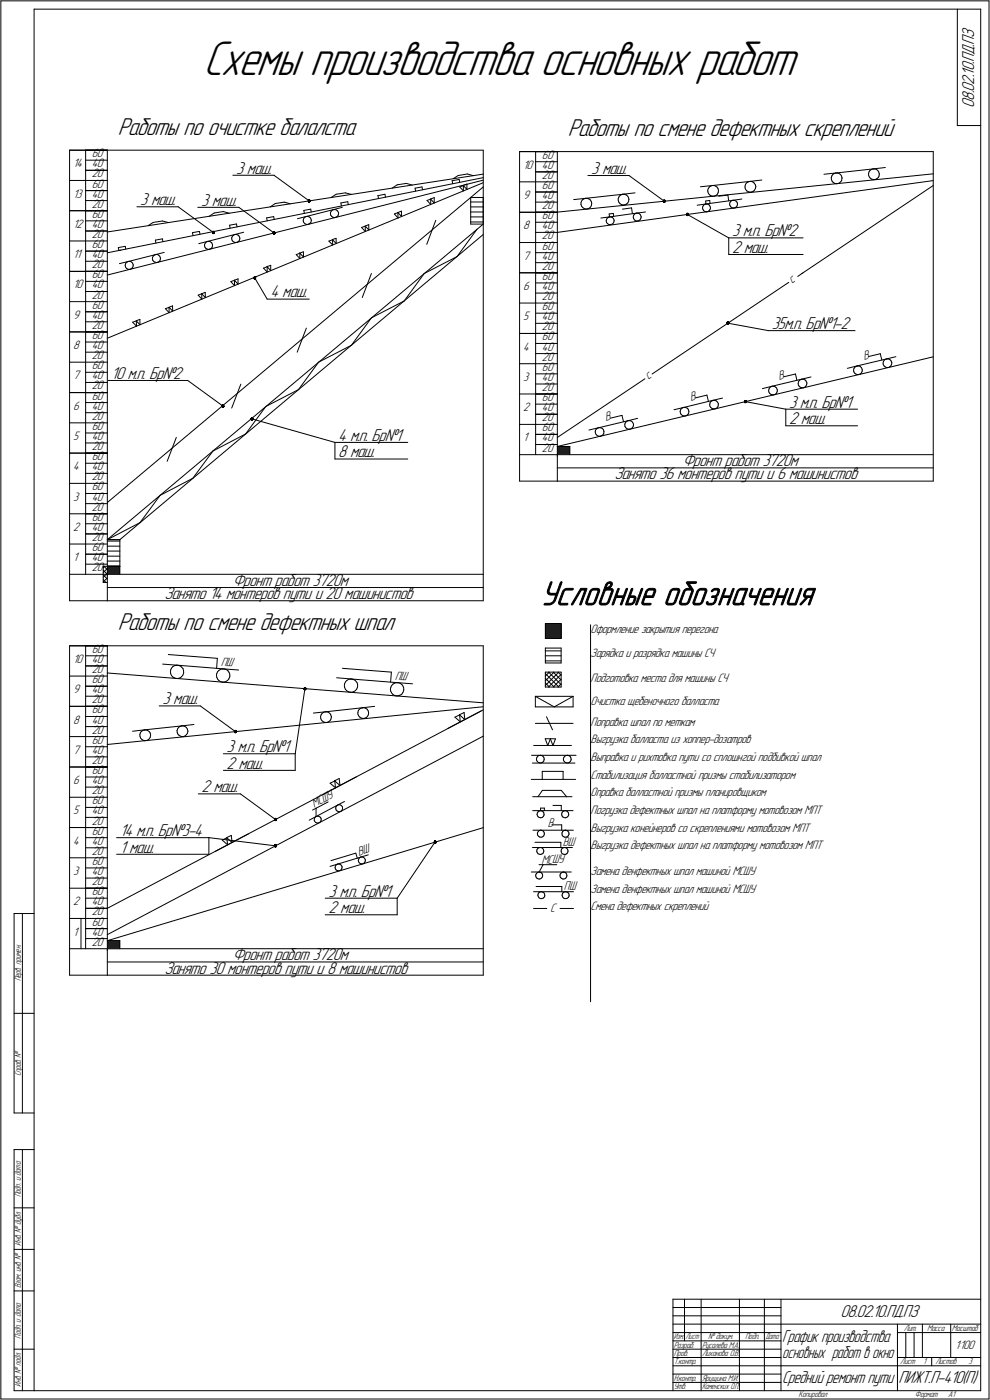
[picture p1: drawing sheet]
<svg xmlns="http://www.w3.org/2000/svg" width="595mm" height="842mm" viewBox="0 0 595 842" stroke-linecap="round" stroke-linejoin="round" font-family="sans-serif">
<g fill="none" stroke="#000" stroke-width=".6">
<path d="M1 1v841zM1 1h594zM20 6v831zM20 6h570zM575 6v70zM590 6v831zM595 1v841zM575 76h15zM42 90v255zM42 90h23zM51 90h14zM51 90v37z"/>
<path d="M51 96h14zM65 90h225zM65 90v256zM290 90v271zM312 91v182zM312 91h23zM322 91h13zM322 91v37zM322 97h13zM335 91h226zM335 91v183zM561 91v198z"/>
<path d="M42 109h9zM51 102h14zM51 115h14zM51 109h14zM140 105h25zM165 105l21 16zM199 119l3-2zM202 117l6-1zM208 116l3 1zM227 118l4-1zM227 118l1 1zM231 117l1 2z"/>
<path d="M236 113l3-2zM239 111l5-1zM244 110l4 1zM250 113l4-1zM250 113v2zM254 112v2zM259 120l2-1zM259 120l2 2zM259 120v3zM261 119v3zM272 109l4-1zM272 109v1z"/>
<path d="M272 108l3-2zM275 106l6-1zM276 108v2zM276 112h3zM276 112l3 3zM278 112l3-1zM278 112l3 2zM279 112v3zM281 111v3zM281 105l3 1zM283 119h7zM283 119v16z"/>
<path d="M283 119l7-7zM290 119v16zM312 109h10zM322 103h13zM322 115h13zM322 109h13zM351 120l1-1zM352 119h1zM352 119l22-2zM353 119l1 1zM353 106h25zM354 120h1z"/>
<path d="M372 120v1zM372 119v1zM373 118v-1zM373 118l-1 1zM373 117h1zM374 117h1zM374 117l8-1zM375 117h1zM376 117l1 1zM377 118l1 1zM378 119v1zM378 120h.1"/>
<path d="M378 106l21 15zM421 112h7zM425 114l1 1zM426 115v1zM426 113l-1 1zM426 116l1 1zM426 113l1-1zM426 113h.1M427 117v1zM427 112h1zM427 118h1zM428 112h1z"/>
<path d="M428 112l23-3zM428 118h2zM429 112h1zM430 118h.1M430 112l1 1zM430 118l1-1zM431 113h1zM432 113v1zM432 116l-1 1zM432 115v1zM432 114v1zM432 118l6-1z"/>
<path d="M438 117v4zM448 112v1zM448 113v1zM448 111v1zM448 114l1 1zM449 110l1-1zM449 110l-1 1zM449 115h1zM450 109h1zM450 115l1 1zM451 109h1zM451 109l7-1z"/>
<path d="M451 116l1-1zM452 109h1zM452 115h1zM453 109v1zM453 115l1-1zM453 110l1 1zM454 111v1zM454 113v1zM454 112v1zM454 112h.1M495 105l8-1zM500 107v1z"/>
<path d="M500 108v1zM500 106v1zM500 109l1 1zM501 105v-1zM501 105l-1 1zM501 110h1zM501 104h1zM502 110h1zM502 104h2zM503 104l22-2zM503 110h1zM504 104h.1"/>
<path d="M504 110h1zM504 104l1 1zM505 110v-1zM505 105l1 1zM506 106v1zM506 108l-1 1zM506 107v1zM506 107h.1M522 104v1zM522 105l1 1zM522 103v1zM523 106v1z"/>
<path d="M523 103l1-1zM523 103h-1zM523 107l1 1zM524 102h1zM524 108h1zM525 102h1zM525 102l7-1zM525 108h1zM526 102h1zM526 108h1zM527 102l1 1zM527 108l1-1z"/>
<path d="M528 103h.1M528 103l1 1zM528 106v1zM529 105l-1 1zM529 104v1zM42 127h23zM51 127h14zM51 139h14zM51 127v36zM51 133h14zM51 121h14zM65 140l225-35z"/>
<path d="M82 124h25zM89 136l3-2zM92 134l6-1zM98 133l3 1zM107 124l21 16zM116 140l4-1zM116 140v2zM119 125h25zM120 139v2zM126 130l3-2zM129 128l5-1zM134 127l4 1z"/>
<path d="M138 135h4zM138 135v2zM142 135v1zM144 125l21 15zM160 131l5-1zM160 131l1 2zM162 124l3-2zM165 130v2zM165 122h6zM171 122l3 1zM179 132l5-2zM182 133l1 1z"/>
<path d="M182 132v1zM183 134h.1M183 127l4-1zM183 127v1zM183 131v-1zM183 131l-1 1zM183 134l1 1zM183 130h1zM184 135h1zM184 130l16-4zM184 130h1zM185 135h1z"/>
<path d="M185 130l1 1zM186 135v-1zM186 131h1zM187 131v1zM187 126v2zM187 134h-1zM187 132v1zM187 133v1zM199 129v1zM199 128v1zM199 130h.1M199 127v1z"/>
<path d="M199 130l1 1zM200 126h1zM200 126l-1 1zM200 131h1zM200 126l6-1zM201 126h1zM201 131h1zM202 126h.1M202 131l1-1zM202 126l1 1zM203 127v1zM203 129v1z"/>
<path d="M203 128l1 1zM204 129h-1zM205 122l4-1zM205 122v2zM209 121v2zM217 137l3-1zM217 137l3 2zM220 136v3zM220 136l2-1zM220 136l2 2zM222 135v3zM237 129l2-1z"/>
<path d="M237 129l2 2zM239 128v3zM239 128l2-1zM239 128l2 2zM241 127v3zM257 121l2-1zM257 121l2 2zM262 133l-5 14zM283 135h7zM283 134h7zM283 130h7zM283 128h7z"/>
<path d="M283 124h7zM283 121h7zM287 138l-12 16zM312 128h23zM322 128h13zM322 128v36zM322 140h13zM322 134h13zM322 122h13zM335 140l226-31zM335 128l226-23zM345 120l7-1z"/>
<path d="M349 122v1zM349 123l1 1zM350 121l-1 1zM350 124v1zM350 120h1zM350 120v1zM350 125h1zM351 125l1 1zM352 126h1zM353 126l1-1zM354 125h1zM355 120v1z"/>
<path d="M355 121l1 1zM356 124l-1 1zM356 123v1zM356 122v1zM361 131l5-1zM364 133l1 1zM365 132l-1 1zM365 134h.1M365 131h1zM365 131v1zM365 134l1 1zM366 131l1-1z"/>
<path d="M366 135h1zM366 129l3-1zM366 129v1zM366 130l17-2zM367 130v1zM367 135h1zM367 131h1zM368 135h.1M368 131l1 1zM369 128v2zM369 132h.1M369 134l-1 1z"/>
<path d="M369 133v1zM369 132v1zM372 121v1zM372 122l1 1zM373 123h1zM374 123h1zM374 126l6-1zM375 123h1zM376 123h1zM377 123v-1zM378 121l-1 1zM378 120v1z"/>
<path d="M380 125v4zM381 131h.1M381 130v1zM381 131v1zM381 129l1-1zM381 129v1zM381 132l1 1zM382 128h1zM382 133h1zM383 128h5zM383 128h1zM383 133h1z"/>
<path d="M384 128l1 1zM384 133l1-1zM385 129h.1M385 129v1zM385 132h.1M385 131v1zM385 130v1zM413 129l25 14zM419 123h5zM422 125l1 1zM422 124v1zM423 126v1z"/>
<path d="M423 123h1zM423 123l-1 1zM423 127h1zM424 123h1zM424 127h1zM424 121h3zM424 121v2zM424 123l17-3zM425 123h.1M425 127h1zM425 123h1zM426 127h.1"/>
<path d="M426 123l1 1zM427 121v1zM427 124v1zM427 126l-1 1zM427 125v1zM427 125h.1M439 123v1zM439 122v1zM439 124h.1M439 121h1zM439 121v1zM439 124l1 1z"/>
<path d="M440 121l1-1zM440 125h1zM441 120h5zM441 120l1 1zM441 125h1zM442 121h.1M442 125h1zM442 121l1 1zM443 122v1zM443 124v1zM443 123v1zM443 123h.1"/>
<path d="M42 145h9zM51 151h14zM51 157h14zM51 145h14zM65 152l225-45zM71 149l4-1zM71 149v2zM71 151l2-1zM72 159l5-2zM75 148l1 2zM75 160l1 1zM75 159v1z"/>
<path d="M76 158h.1M76 158l-1 1zM76 158l1-1zM77 157l16-4zM77 157h1zM78 157l1 1zM79 158h1zM80 158v1zM80 159v1zM80 160v1zM92 156v1zM92 155v1z"/>
<path d="M92 157h.1M92 154l1-1zM92 154v1zM92 157l1 1zM93 153h1zM93 158h1zM93 144h5zM93 144l1 2zM93 153l6-1zM94 153h.1M94 158h1zM94 153h1z"/>
<path d="M95 158l1-1zM95 153l1 1zM96 154v1zM96 156v1zM96 155v1zM96 156h.1M98 144v1zM119 147l6-2zM123 148v1zM123 147v1zM123 149h1zM123 146v1z"/>
<path d="M124 149l1 1zM124 145h1zM124 145l-1 1zM125 150h.1M125 145l16-4zM125 145h1zM125 150h1zM126 145l1 1zM126 150l1-1zM127 146h.1M127 146l1 1zM128 149h-1z"/>
<path d="M128 147v1zM128 148v1zM139 144l1 1zM139 143v1zM140 145h.1M140 142v-1zM140 142l-1 1zM140 145l1 1zM140 141h1zM141 146h1zM141 141l5-1zM141 141h1z"/>
<path d="M142 146h1zM142 141h1zM143 146v-1zM143 141l1 1zM144 142v1zM144 144l-1 1zM144 143v1zM144 144h.1M163 160v3zM178 153l2-1zM178 153l2 2zM180 152l2-1z"/>
<path d="M180 152l2 3zM180 152v3zM182 151v4zM198 145l2-1zM198 145l2 2zM200 144l2-1zM200 144l2 2zM200 144v3zM202 143v3zM312 146h10zM322 158h13zM322 152h13z"/>
<path d="M322 146h13zM438 143v10zM438 143h45zM438 153h45zM42 163h23zM51 175h14zM51 163h14zM51 163v37zM51 169h14zM65 165l225-57zM76 161h.1M76 161l1 1z"/>
<path d="M77 162h1zM78 162h1zM79 162v-1zM80 161h-1zM119 178l2-1zM119 178l2 2zM121 177v3zM121 177l2-1zM121 177l2 2zM123 176v3zM139 169h2zM139 169l2 3z"/>
<path d="M141 169l2-1zM141 169l2 2zM141 169v3zM143 168v3zM153 167l8 13zM158 161l3-1zM158 161l3 3zM161 160h2zM161 160l2 3zM161 160v4zM161 180h25zM223 165l-5 14z"/>
<path d="M255 165l-12 16zM255 165l20-11zM312 164h23zM322 164h13zM322 164v37zM322 176h13zM322 170h13zM480 166l2-2zM482 165l79-53zM42 200h23zM42 181h9zM51 200h14z"/>
<path d="M51 188h14zM51 200v36zM51 194h14zM51 181h14zM80 194l2-1zM80 194l2 2zM82 193l2-1zM82 193l2 2zM82 193v3zM84 192v3zM99 186l3-1zM99 186l3 2z"/>
<path d="M102 185v3zM102 185l2-1zM102 185l2 2zM104 184v3zM184 197l-5 15zM223 191l-12 17zM223 191l20-10zM312 182h10zM322 194h13zM322 188h13zM322 182h13zM438 194l24 5z"/>
<path d="M462 199h52zM42 218h9zM51 218h14zM51 212h14zM51 206h14zM65 203l225-93zM192 218l-13 16zM192 218l19-10zM312 201h23zM312 219h10zM322 201h13zM322 201v36z"/>
<path d="M322 219h13zM322 213h13zM322 207h13zM522 214l7-1zM529 213l1 4zM531 218v1zM531 219v1zM531 218h.1M532 217v-1zM532 217l-1 1zM532 216h1zM533 216l6-1z"/>
<path d="M533 216h1zM534 216h1zM535 216l1 1zM536 217v1zM536 219v1zM536 218h.1M536 218v1zM42 236h23zM51 236h14zM51 236v37zM51 230h14zM51 224h14z"/>
<path d="M65 229h48zM113 229l21 15zM145 231l-6 14zM312 237h23zM322 237v36zM322 237h13zM322 231h13zM322 225h13zM392 225l82-55zM418 239l7-1zM425 238l1 3zM458 234l6-2z"/>
<path d="M462 235v1zM462 236l1 1zM462 234v1zM463 237h.1M463 233h.1M463 233l-1 1zM463 237h1zM463 233l1-1zM464 232l18-4zM464 237h1zM464 232h1zM465 237h1z"/>
<path d="M465 232l1 1zM466 233h1zM467 236l-1 1zM467 233v1zM467 236h.1M467 234v1zM467 235v1zM471 227l7-2zM478 225l1 4zM480 231v1zM480 232h.1M480 230v1z"/>
<path d="M480 232l1 1zM480 229l1-1zM480 229v1zM481 233h1zM481 228h1zM482 228l6-1zM482 233h1zM482 228h1zM483 233h1zM483 228l1 1zM484 233v-1zM484 229h1z"/>
<path d="M485 229v1zM485 231l-1 1zM485 230h.1M485 230v1zM509 222l6-2zM513 223v1zM513 224h1zM513 222v1zM514 224v1zM514 221l1-1zM514 221l-1 1zM514 225h1z"/>
<path d="M515 220h.1M515 220l18-4zM515 225h1zM515 220h1zM516 225h1zM516 220l1 1zM517 225l1-1zM517 221h1zM518 221v1zM518 223v1zM518 222v1zM518 223h.1"/>
<path d="M531 220l1 1zM532 221h1zM533 221h1zM534 221h1zM535 221l1-1zM42 254h9zM51 254h14zM51 248h14zM51 242h14zM151 252l50 14zM160 245l-12 16zM160 245l19-11z"/>
<path d="M312 255h10zM322 249h13zM322 255h13zM322 243h13zM354 259l6-2zM358 260v1zM358 259v1zM358 258l1-1zM358 258v1zM359 257h1zM360 257l18-4zM360 257h1z"/>
<path d="M361 257l1 1zM362 258h1zM363 258v1zM363 259v1zM363 260v1zM367 252l7-2zM374 250l1 4zM376 256h.1M376 256v1zM376 255v1zM376 257l1 1zM376 254l1-1z"/>
<path d="M376 254v1zM377 258h1zM377 253h1zM378 253l5-1zM378 258h1zM378 253h1zM379 258h1zM379 253h1zM380 258v-1zM380 253v1zM380 254l1 1zM381 256l-1 1z"/>
<path d="M381 255h.1M381 255v1zM405 246l6-1zM409 248h.1M409 247v1zM409 248v1zM409 249l1 1zM410 246v-1zM410 246l-1 1zM410 250h1zM410 245h1zM411 245l18-4z"/>
<path d="M411 250h1zM411 245h1zM412 250h1zM412 245h1zM413 250l1-1zM413 245l1 1zM414 246v1zM414 248v1zM414 247h.1M414 247v1zM427 243v1zM427 244v1z"/>
<path d="M427 242v1zM427 245l1 1zM427 242l1-1zM427 242h.1M428 246h1zM428 241h1zM429 241l5-2zM429 246h1zM429 241h1zM430 246h1zM430 241h1zM431 246v-1z"/>
<path d="M431 241v1zM431 242l1 1zM432 244l-1 1zM432 243v1zM432 243h.1M448 242l24 4zM472 246v10zM472 246h44zM472 256h44zM42 273h23zM51 273h14zM51 273v36z"/>
<path d="M51 279h14zM51 266h14zM51 260h14zM106 263l-6 14zM128 271l-12 17zM128 271l20-10zM201 266v10zM201 266h44zM201 276h44zM312 273h23zM312 273v16zM322 261h13z"/>
<path d="M322 267h11zM333 267h2zM335 273v16zM335 273h226zM335 269h8zM335 269l226-54zM335 263l53-35zM343 269v4zM358 261h.1M358 261l1 1zM359 262h1zM360 262h1z"/>
<path d="M361 262h1zM362 262l1-1zM363 261h.1M42 291h9zM51 297h14zM51 291h14zM51 285h14zM96 298l-12 16zM96 298l20-10zM312 289h23zM335 289h226zM335 281h226z"/>
<path d="M42 309h23zM51 309v36zM51 309h14zM51 315h14zM51 303h14zM65 302l218-183zM42 327h9zM51 333h14zM51 321h14zM51 339h11zM51 327h14zM62 339h3z"/>
<path d="M65 337h7zM65 335h7zM65 331h7zM65 329h7zM65 325h7zM65 325l225-190zM65 325l19-11zM72 325v16zM72 325l218-184zM42 345h23zM42 345v16zM62 341h3z"/>
<path d="M62 341v9zM62 350h3zM62 350l3-2zM62 347l2-2zM62 344l3-2zM62 342l1-1zM62 343l3 2zM62 346l3 2zM62 349l2 1zM62 341l3 2zM64 345h1zM65 345v16z"/>
<path d="M65 345h225zM65 341h7zM65 353h225zM72 341v4zM42 361h23zM65 361h225zM328 375h9zM328 375v9zM337 375v9zM355 376v227zM42 388v183zM42 388h23z"/>
<path d="M51 388h14zM51 388v37zM51 394h14zM65 388h225zM65 388v184zM98 399l9 1zM101 394l30 2zM131 396l-1 6zM290 388v199zM328 384h9zM328 399h9zM328 390h9z"/>
<path d="M328 390v9zM328 398h9zM328 394h9zM328 391h9zM337 390v9zM42 407h9zM51 401h14zM51 413h14zM51 419h14zM51 407h14zM65 405l225 18zM102 404l1 1z"/>
<path d="M103 403l-1 1zM103 405v1zM103 406l1 1zM103 402v1zM104 407l1 1zM104 401l1-1zM104 401l-1 1zM105 408h1zM105 400h1zM106 408h1zM106 400h1zM107 400l27 2z"/>
<path d="M107 408h1zM107 400l1 1zM108 408l1-1zM108 401h1zM109 401l1 1zM110 406l-1 1zM110 402v1zM110 403v1zM110 405v1zM110 404v1zM130 406v1zM130 405v1z"/>
<path d="M130 407l1 1zM131 404l-1 1zM131 408l1 1zM132 409l1 1zM132 403h1zM132 403l-1 1zM133 410h1zM133 403l1-1zM134 410h1zM134 402h1zM134 402l9 1zM135 410h1z"/>
<path d="M135 402l1 1zM136 410l1-1zM136 403h1zM137 403l1 1zM138 408l-1 1zM138 404v1zM138 407v1zM138 405v2zM138 407h.1M183 414l-6 39zM202 408h9zM206 402l29 2z"/>
<path d="M207 412v2zM207 411v1zM207 414l1 1zM208 415h.1M208 410l1-1zM208 410l-1 1zM208 415l1 1zM209 409h.1M209 416h1zM209 409l2-1zM210 416h2zM211 408l1 1z"/>
<path d="M211 408l28 3zM212 416h1zM212 409h1zM213 416l1-1zM213 409l1 1zM214 410h1zM214 414v1zM215 410v2zM215 413l-1 1zM215 412v1zM215 413h.1M235 415v1z"/>
<path d="M235 416v1zM235 413v2zM235 404v6zM235 417l1 1zM235 412v1zM236 418h1zM236 411h1zM236 411l-1 1zM237 418l1 1zM237 411h1zM238 419h1zM238 411h2z"/>
<path d="M239 411h9zM239 419l1-1zM240 411h1zM240 418h1zM241 411l1 1zM242 412v1zM242 417l-1 1zM242 413l1 1zM243 416l-1 1zM243 414v1zM243 415v1zM322 419h23z"/>
<path d="M322 419v6zM322 419l11 6zM328 413h9zM328 404h9zM328 404v9zM328 412l8-8zM328 410l5-6zM328 407l2-3zM328 405l8 8zM328 408l5 5zM328 411l2 2zM330 413l7-7z"/>
<path d="M330 404l7 8zM333 413l4-4zM333 404l4 5zM335 413l2-2zM335 404l2 2zM337 404v9zM345 419v6zM42 425h23zM51 425h14zM51 425v36zM51 437h14zM51 431h14z"/>
<path d="M80 440l7-1zM86 439h1zM87 439h1zM87 439l22-2zM88 439h1zM89 439l1 1zM96 425h24zM106 439l1 1zM107 438l-1 1zM107 438l1-1zM107 438h.1M108 437h1z"/>
<path d="M109 437h1zM109 437l8-1zM110 437h1zM111 437l1 1zM112 438h1zM113 438v1zM113 439v1zM113 440v1zM120 425l22 15zM188 429l8-1zM193 431v1zM193 432v1z"/>
<path d="M193 430v1zM193 433l1 1zM194 429v-1zM194 429l-1 1zM194 434h1zM194 428h1zM195 434l1 1zM195 428h2zM196 428l22-2zM196 435h1zM197 428h.1M197 435l1-1z"/>
<path d="M197 428l1 1zM198 429l1 1zM198 433v1zM199 430v1zM199 432l-1 1zM199 431h.1M199 431v1zM215 428v2zM215 430l1 1zM215 427v1zM216 431h.1M216 427l1-1z"/>
<path d="M216 427h-1zM216 431l1 1zM217 426h1zM217 432h1zM218 426h1zM218 426l7-1zM218 432h1zM219 426h1zM219 432h1zM220 426l1 1zM220 432l1-1zM221 427v1z"/>
<path d="M221 428l1 1zM221 430v1zM222 429l-1 1zM222 429h.1M269 438l20-10zM273 431l3-1zM273 431l4 3zM276 430l3-1zM276 430l3 3zM276 430l1 4zM279 429v4zM322 425h23z"/>
<path d="M322 435h23zM329 431l3 8zM333 425l12-6zM42 443h9zM51 455h14zM51 449h14zM51 443h14zM65 448l225-23zM84 442v1zM84 443v1zM84 441v1zM84 444l1 1z"/>
<path d="M85 440l1-1zM85 440l-1 1zM85 445h1zM86 445l1 1zM87 446l1-1zM88 445h1zM89 445l1-1zM90 440v1zM90 441l1 1zM90 443v1zM91 442l-1 1zM91 442h.1"/>
<path d="M107 440v1zM107 441l1 1zM108 442v1zM108 443h1zM109 443h1zM110 443h1zM111 443l1-1zM113 441l-1 1zM134 453h43zM177 453v10zM320 454h5zM320 459h26z"/>
<path d="M321 448h22zM322 456l1 1zM323 457v1zM323 456h-1zM323 458l1 1zM323 455l1-1zM323 455v1zM324 459h1zM324 454h1zM325 459h.1M325 454h16zM325 454h1z"/>
<path d="M325 459l1-1zM326 454v1zM326 458h1zM326 455l1 1zM327 456v1zM327 457v1zM327 457h.1M328 444h3zM328 444l1 4zM331 444h3zM331 444l1 4zM331 444l-2 4z"/>
<path d="M334 444l-2 4zM339 456v1zM339 457v1zM339 456h.1M339 458l1 1zM340 455v-1zM340 455l-1 1zM340 459h1zM340 454h1zM341 459h1zM341 454h5zM341 454h1z"/>
<path d="M342 459v-1zM342 454l1 1zM342 458h1zM343 455v1zM343 456v1zM343 457v1zM343 457h.1M42 461h23zM42 480h9zM51 461h14zM51 461v37zM51 480h14z"/>
<path d="M51 473h14zM51 467h14zM119 478h26zM134 463h43zM145 478l21 15zM194 478l20-11zM198 471l3-1zM198 471l4 3zM201 470l3-2zM201 470l3 2zM201 470l1 4zM204 468v4z"/>
<path d="M319 469h27zM320 479h21zM326 464v5zM326 464h12zM326 475l-3 4zM326 475h11zM337 475l4 4zM338 464v5zM341 479h3zM42 498h23zM51 498h14zM51 498v36z"/>
<path d="M51 492h14zM51 486h14zM186 493l4-2zM188 487l2-1zM189 493v1zM189 493h.1M189 494l1 1zM189 492v1zM190 495h1zM190 491h1zM190 491l-1 1zM190 491l13-7z"/>
<path d="M190 486v5zM190 486l7-4zM191 495h.1M191 491h1zM191 495h1zM192 491h.1M192 491l1 1zM193 494l-1 1zM193 492v1zM193 493v1zM193 493h.1M202 486h.1"/>
<path d="M202 486v1zM202 487l1 1zM202 485l1-1zM202 485v1zM203 488h.1M203 484h1zM203 484l4-2zM203 488h1zM204 484h.1M204 488h1zM204 484l1 1zM205 485h1z"/>
<path d="M206 487l-1 1zM206 485v1zM206 486v1zM206 486h.1M320 488h5zM320 499h5zM323 490v1zM323 489v1zM323 491h1zM323 488h1zM323 488v1zM324 491v1z"/>
<path d="M324 488h1zM324 500l1-1zM324 492h1zM325 488h1zM325 488h15zM325 486h2zM325 486v2zM325 499l1 1zM325 499h15zM325 492h1zM326 488h.1M326 500h1z"/>
<path d="M326 492l1-1zM326 488l1 1zM327 500v1zM327 489v1zM327 490v1zM327 490h.1M327 486v2zM332 496h6zM332 484h5zM337 484v4zM338 496v3zM338 490v1z"/>
<path d="M338 489v1zM338 491h.1M338 488h1zM338 488v1zM338 491l1 1zM339 488h1zM339 500l1-1zM339 492h1zM340 488h1zM340 488h5zM340 499l1 1zM340 499h5z"/>
<path d="M340 492h1zM341 488h.1M341 500h.1M341 492v-1zM341 488l1 1zM341 500l1 1zM342 489v1zM342 490l-1 1zM342 490h.1M42 516h9zM51 516h14zM51 510h14z"/>
<path d="M51 504h14zM70 504h56zM70 514h56zM126 504l40 5zM126 504v10zM129 512l20-10zM134 505l2-1zM134 505l3 3zM136 504l3-2zM136 504l4 3zM136 504l1 4zM139 502l1 5z"/>
<path d="M199 518l15-5zM203 520h1zM203 520l14-4zM204 520h.1M204 520h1zM214 513l1 3zM215 517l1 1zM216 518v1zM216 517h-1zM216 519l1 1zM216 516h1zM216 516v1z"/>
<path d="M217 520h1zM217 516l1-1zM217 516l4-2zM218 520h.1M218 515v1zM218 520l1-1zM218 516h1zM219 516l1 1zM219 518v1zM220 517h.1M220 517l-1 1zM262 506l-23 34z"/>
<path d="M320 510h5zM322 507h15zM323 512v1zM323 511v1zM323 513v1zM323 502h.1M323 501v1zM323 510h1zM323 510v1zM323 502l1 1zM323 514h1zM324 500h.1"/>
<path d="M324 500l-1 1zM324 503l1 1zM324 510h1zM324 514h1zM325 504h.1M325 510h1zM325 510h14zM325 514h1zM325 504l1-1zM326 510h.1M326 514v-1zM326 503h1z"/>
<path d="M326 510l1 1zM327 511v1zM327 512l-1 1zM327 512h.1M327 501h.1M327 502v1zM327 501v1zM337 507v3zM337 512v1zM337 511v1zM337 513l1 1zM338 502h.1"/>
<path d="M338 510h.1M338 510l-1 1zM338 501v1zM338 502v1zM338 514h1zM338 500h1zM338 500v1zM338 503l1 1zM338 510h1zM339 514h1zM339 504h1zM339 510h1z"/>
<path d="M339 510h5zM340 514h.1M340 504l1-1zM340 510h1zM340 514l1-1zM341 510v1zM341 503h1zM341 511v1zM341 512v1zM341 512h.1M342 501h.1M342 502v1z"/>
<path d="M342 501v1zM42 534h23zM51 534v37zM51 534h14zM51 528h14zM51 522h14zM198 521l5-1zM201 522l1 1zM202 523h.1M202 521l-1 1zM202 523l1 1zM202 520h1z"/>
<path d="M202 520v1zM203 524h1zM204 524h.1M204 524l1-1zM205 520l1 1zM205 522v1zM206 521v1zM206 522h-1zM319 525h5zM321 536h4zM322 527v1zM322 526v1z"/>
<path d="M322 533h16zM322 528h1zM323 525h.1M323 525l-1 1zM323 528l1 1zM323 525h1zM323 539h1zM323 538v1zM324 529h.1M324 539v1zM324 537h1zM324 537l-1 1z"/>
<path d="M324 525h1zM324 520h2zM324 525h15zM324 529l1-1zM325 537v-1zM325 525h1zM325 528h1zM325 536l1 1zM325 536h15zM326 525v1zM326 526v1zM326 537h1z"/>
<path d="M326 527v1zM326 527h.1M326 520l-2 5zM326 520h9zM327 537v1zM327 538h.1M327 539v1zM327 538v1zM337 527v1zM337 526v1zM337 528h.1M337 525h1z"/>
<path d="M337 525v1zM337 528l1 1zM338 533v3zM338 525h1zM338 539h.1M338 538v1zM338 529h1zM338 539l1 1zM338 537h1zM338 537v1zM339 525h.1M339 525h4z"/>
<path d="M339 529l1-1zM339 537l1-1zM339 525h1zM340 528h.1M340 536l1 1zM340 536h5zM340 525l1 1zM341 526v1zM341 527l-1 1zM341 537h.1M341 527h.1M341 537l1 1z"/>
<path d="M342 538h.1M342 539v1zM342 538v1zM8 549v120zM8 549h12zM13 549v120zM42 552h9zM49 552v19zM51 559h14zM51 546h14zM51 552h14zM51 540h14z"/>
<path d="M65 546l225-119zM195 540h44zM195 550h44zM239 540v10zM321 546h8zM324 540l1 1zM325 541h1zM326 541v-1zM326 540h1zM337 546h8zM339 540v1zM339 541h1z"/>
<path d="M340 541l1-1zM341 540h1zM42 571h23zM42 571v16zM51 565h11zM62 565h3zM65 571v16zM65 571h225zM65 566h7zM65 566l225-68zM65 562l225-119zM65 579h225z"/>
<path d="M72 566v5zM42 587h23zM65 587h225zM8 610h12zM8 669h12zM8 691v146zM8 691h12zM13 691v146zM8 727h12zM8 752h12zM8 776h12zM405 781h185z"/>
<path d="M405 791h64zM405 796h64zM405 781v56zM405 786h64zM411 781v26zM421 781v56zM444 781v56zM459 781v56zM469 781v56zM469 796h121zM539 796v41zM554 796v21z"/>
<path d="M571 796v21zM8 812h12zM405 812h64zM405 817h64zM405 802h64zM405 807h64zM539 802h15zM539 817h51zM544 802v15zM549 802v15zM554 802h36zM560 817v5z"/>
<path d="M8 837h12zM20 837h570zM405 822h64zM405 827h64zM405 832h64zM469 822h70zM539 822h51zM1 842h594z"/>
</g>
<g fill="#242424" stroke="#242424" stroke-width=".6">
<path d="M65 341h7zM65 341h7zM65 341h7zM65 341h7zM65 341h7zM65 341h7zM65 341h7zM65 341h7zM65 341h7zM65 341h7zM65 341h7zM65 342h7zM65 342h7zM65 342h7zM65 342h7zM65 342h7zM65 342h7zM65 342h7zM65 342h7zM65 342h7zM65 342h7zM65 342h7zM65 342h7zM65 343h7zM65 343h7zM65 343h7zM65 343h7zM65 343h7zM65 343h7zM65 343h7zM65 343h7zM65 343h7zM65 343h7zM65 343h7zM65 343h7zM65 344h7zM65 344h7zM65 344h7zM65 344h7zM65 344h7zM65 344h7zM65 344h7zM65 344h7zM65 344h7zM65 344h7zM65 344h7zM65 345h7zM65 345h7zM65 345h7zM65 345h7zM65 345h7zM65 345h7zM65 345h7zM65 345h7zM65 345h7zM65 345h7zM65 345h7z"/>
<path d="M335 269h8zM335 269h8zM335 269h8zM335 269h8zM335 269h8zM335 269h8zM335 269h8zM335 269h8zM335 269h8zM335 269h8zM335 269h8zM335 269h8zM335 270h8zM335 270h8zM335 270h8zM335 270h8zM335 270h8zM335 270h8zM335 270h8zM335 270h8zM335 270h8zM335 270h8zM335 270h8zM335 271h8zM335 271h8zM335 271h8zM335 271h8zM335 271h8zM335 271h8zM335 271h8zM335 271h8zM335 271h8zM335 271h8zM335 271h8zM335 271h8zM335 272h8zM335 272h8zM335 272h8zM335 272h8zM335 272h8zM335 272h8zM335 272h8zM335 272h8zM335 272h8zM335 272h8zM335 272h8zM335 272h8zM335 273h8zM335 273h8zM335 273h8zM335 273h8zM335 273h8zM335 273h8zM335 273h8zM335 273h8zM335 273h8zM335 273h8zM335 273h8z"/>
<path d="M65 566h7zM65 566h7zM65 566h7zM65 566h7zM65 566h7zM65 566h7zM65 566h7zM65 566h7zM65 567h7zM65 567h7zM65 567h7zM65 567h7zM65 567h7zM65 567h7zM65 567h7zM65 567h7zM65 567h7zM65 567h7zM65 567h7zM65 567h7zM65 568h7zM65 568h7zM65 568h7zM65 568h7zM65 568h7zM65 568h7zM65 568h7zM65 568h7zM65 568h7zM65 568h7zM65 568h7zM65 568h7zM65 569h7zM65 569h7zM65 569h7zM65 569h7zM65 569h7zM65 569h7zM65 569h7zM65 569h7zM65 569h7zM65 569h7zM65 569h7zM65 569h7zM65 570h7zM65 570h7zM65 570h7zM65 570h7zM65 570h7zM65 570h7zM65 570h7zM65 570h7zM65 570h7zM65 570h7zM65 570h7zM65 570h7zM65 571h7z"/>
<path d="M328 375h9zM328 375h9zM328 375h9zM328 375h9zM328 375h9zM328 375h9zM328 376h9zM328 376h9zM328 376h9zM328 376h9zM328 376h9zM328 376h9zM328 376h9zM328 376h9zM328 376h9zM328 376h9zM328 376h9zM328 377h9zM328 377h9zM328 377h9zM328 377h9zM328 377h9zM328 377h9zM328 377h9zM328 377h9zM328 377h9zM328 377h9zM328 377h9zM328 377h9zM328 378h9zM328 378h9zM328 378h9zM328 378h9zM328 378h9zM328 378h9zM328 378h9zM328 378h9zM328 378h9zM328 378h9zM328 378h9zM328 378h9zM328 379h9zM328 379h9zM328 379h9zM328 379h9zM328 379h9zM328 379h9zM328 379h9zM328 379h9zM328 379h9zM328 379h9zM328 379h9zM328 379h9zM328 380h9zM328 380h9zM328 380h9zM328 380h9zM328 380h9zM328 380h9zM328 380h9zM328 380h9zM328 380h9zM328 380h9zM328 380h9zM328 380h9zM328 381h9zM328 381h9zM328 381h9zM328 381h9zM328 381h9zM328 381h9zM328 381h9zM328 381h9zM328 381h9zM328 381h9zM328 381h9zM328 382h9zM328 382h9zM328 382h9zM328 382h9zM328 382h9zM328 382h9zM328 382h9zM328 382h9zM328 382h9zM328 382h9zM328 382h9zM328 382h9zM328 383h9zM328 383h9zM328 383h9zM328 383h9zM328 383h9zM328 383h9zM328 383h9zM328 383h9zM328 383h9zM328 383h9zM328 383h9zM328 383h9zM328 384h9zM328 384h9zM328 384h9zM328 384h9zM328 384h9zM328 384h9z"/>
</g>
<g fill="#000" stroke="#000" stroke-width=".6">
<path d="M128 139h1zM128 139h1zM128 139h1zM128 139h1zM128 140h1zM128 140h1zM128 140h1zM128 140h1zM127 140h2zM128 140h1zM128 140h1zM128 140h1zM128 140h1zM128 140h1zM128 140h1zM128 140h1zM128 141h1z"/>
<path d="M164 139h1zM164 140h1zM164 140h1zM164 140h1zM164 140h1zM164 140h1zM164 140h2zM164 140h2zM164 140h2zM164 140h2zM164 140h2zM164 140h2zM164 140h2zM164 141h1zM164 141h1zM164 141h1zM164 141h1z"/>
<path d="M185 120h1zM185 120h1zM185 120h1zM185 120h1zM185 120h2zM185 121h2zM185 121h2zM185 121h2zM185 121h2zM185 121h2zM185 121h2zM185 121h2zM185 121h2zM185 121h2zM185 121h1zM185 121h1zM185 121h1z"/>
<path d="M399 120h1zM399 120h1zM399 120h1zM399 121h1zM399 121h1zM399 121h1zM399 121h1zM399 121h1zM399 121h1zM398 121h2zM399 121h1zM399 121h1zM399 121h1zM399 121h1zM399 121h1zM399 122h1zM399 122h1zM399 122h1z"/>
<path d="M413 128h1zM413 128h1zM413 128h1zM413 129h1zM413 129h1zM412 129h2zM412 129h2zM412 129h2zM412 129h2zM412 129h2zM412 129h2zM412 129h2zM413 129h1zM413 129h1zM413 129h1zM413 130h1zM413 130h1zM413 130h1z"/>
<path d="M153 167h1zM153 167h1zM153 167h1zM153 167h1zM152 167h2zM152 167h2zM152 167h2zM152 167h2zM152 167h2zM152 167h2zM152 167h2zM152 167h2zM152 168h2zM153 168h1zM153 168h1zM153 168h1zM153 168h1z"/>
<path d="M437 194h1zM437 194h1zM437 194h1zM437 194h1zM437 194h1zM437 194h1zM437 194h1zM437 194h1zM437 194h1zM437 194h1zM437 194h1zM437 195h1zM437 195h1zM437 195h1zM437 195h1zM437 195h1zM437 195h1z"/>
<path d="M133 244h2zM133 244h2zM133 244h2zM133 244h2zM133 244h2zM133 244h2zM133 244h2zM133 244h2zM133 244h2zM133 245h2zM133 245h2zM133 245h2zM133 245h2zM134 245h1z"/>
<path d="M151 251h1zM151 251h1zM151 251h1zM151 252h1zM151 252h1zM151 252h1zM151 252h1zM151 252h1zM151 252h1zM151 252h1zM151 252h1zM151 252h1zM151 252h1zM151 252h1zM151 252h1zM151 253h1zM151 253h1z"/>
<path d="M447 241h2zM447 241h2zM447 241h2zM447 241h2zM447 241h2zM447 241h2zM447 242h2zM447 242h2zM447 242h2zM447 242h2zM447 242h2zM447 242h2zM447 242h2zM447 242h2z"/>
<path d="M183 414h1zM183 414h1zM183 414h1zM183 414h1zM183 414h1zM183 414h1zM183 414h1zM183 414h1zM183 414h1zM183 414h1zM183 414h1zM183 414h1zM183 415h1zM183 415h1zM183 415h1zM183 415h1zM183 415h1zM183 415h1z"/>
<path d="M141 439h1zM141 439h1zM141 440h1zM141 440h1zM141 440h1zM141 440h1zM141 440h1zM141 440h1zM141 440h1zM141 440h1zM141 440h1zM141 440h1zM141 440h1zM141 440h1zM141 441h1zM141 441h1zM141 441h1zM141 441h1z"/>
<path d="M165 492h1zM165 492h1zM165 492h1zM165 493h1zM165 493h1zM165 493h1zM165 493h1zM165 493h1zM165 493h1zM165 493h1zM165 493h1zM165 493h1zM165 493h1zM165 493h1zM165 493h1zM165 494h1zM165 494h1z"/>
<path d="M165 508h1zM165 508h1zM165 508h1zM165 508h1zM165 508h1zM165 508h1zM165 509h1zM165 509h1zM165 509h1zM165 509h1zM165 509h1zM165 509h1zM165 509h1zM165 509h1zM165 509h1zM165 509h1zM165 509h1zM165 509h1z"/>
<path d="M261 506h1zM261 506h1zM261 506h1zM261 506h1zM261 506h1zM261 506h1zM261 506h1zM261 506h1zM261 506h1zM261 507h1zM261 507h1zM261 507h1zM261 507h1zM261 507h1zM261 507h1zM261 507h1zM261 507h1zM261 507h1z"/>
</g>
<text font-size="31.1" x="122" y="45">Схемы производства основных работ</text>
<text font-size="21.8" x="325" y="364">Условные обозначения</text>
<g font-size="15.6">
<text x="71" y="81">Работы по очистке балалста</text>
<text x="341" y="82">Работы по смене дефектных скреплений</text>
<text x="71" y="379">Работы по смене дефектных шпал</text>
</g>
<g font-size="10.9">
<text x="586" y="65" transform="rotate(-90 586 65)">08.02.10.ПД.ПЗ</text>
<text x="142" y="104">3 маш.</text>
<text x="355" y="105">3 маш.</text>
<text x="84" y="123">3 маш.</text>
<text x="121" y="124">3 маш.</text>
<text x="440" y="142">3 м.п. Бр№2</text>
<text x="440" y="152">2 маш.</text>
<text x="163" y="179">4 маш.</text>
<text x="464" y="198">35м.п. Бр№1-2</text>
<text x="67" y="228">10 м.п. Бр№2</text>
<text x="474" y="245">3 м.п. Бр№1</text>
<text x="474" y="255">2 маш.</text>
<text x="203" y="265">4 м.п. Бр№1</text>
<text x="203" y="275">8 маш.</text>
<text x="410" y="280">Фронт работ 3720м</text>
<text x="369" y="288">Занято 36 монтеров пути и 6 машинистов</text>
<text x="140" y="352">Фронт работ 3720м</text>
<text x="99" y="360">Занято 14 монтеров пути и 20 машинистов</text>
<text x="98" y="424">3 маш.</text>
<text x="136" y="452">3 м.п. Бр№1</text>
<text x="136" y="462">2 маш.</text>
<text x="121" y="476">2 маш.</text>
<text x="72" y="503">14 м.п. Бр№3-4</text>
<text x="72" y="513">1 маш.</text>
<text x="198" y="539">3 м.п. Бр№1</text>
<text x="198" y="549">2 маш.</text>
<text x="140" y="578">Фронт работ 3720м</text>
<text x="99" y="586">Занято 30 монтеров пути и 8 машинистов</text>
<text x="505" y="792">08.02.10.ПД.ПЗ</text>
<text x="470" y="832">Средний ремонт пути</text>
<text x="540" y="832">ПИЖТ.П-410(П)</text>
</g>
<g font-size="10.8">
<text x="470" y="807">График производства</text>
<text x="470" y="817">основных работ в окно</text>
</g>
<g font-size="7.8">
<text x="55" y="95">60</text>
<text x="326" y="95">60</text>
<text x="44" y="101">14</text>
<text x="55" y="101">40</text>
<text x="314" y="102">10</text>
<text x="326" y="102">40</text>
<text x="55" y="107">20</text>
<text x="326" y="108">20</text>
<text x="55" y="113">60</text>
<text x="326" y="114">60</text>
<text x="44" y="119">13</text>
<text x="55" y="119">40</text>
<text x="314" y="120">9</text>
<text x="326" y="120">40</text>
<text x="55" y="125">20</text>
<text x="326" y="126">20</text>
<text x="55" y="131">60</text>
<text x="326" y="132">60</text>
<text x="44" y="137">12</text>
<text x="55" y="137">40</text>
<text x="314" y="138">8</text>
<text x="326" y="138">40</text>
<text x="55" y="143">20</text>
<text x="55" y="149">60</text>
<text x="326" y="144">20</text>
<text x="44" y="155">11</text>
<text x="55" y="155">40</text>
<text x="326" y="150">60</text>
<text x="55" y="161">20</text>
<text x="314" y="156">7</text>
<text x="326" y="156">40</text>
<text x="55" y="167">60</text>
<text x="326" y="162">20</text>
<text x="44" y="174">10</text>
<text x="55" y="174">40</text>
<text x="326" y="168">60</text>
<text x="476" y="171" transform="rotate(-41 476 171)">с</text>
<text x="55" y="180">20</text>
<text x="314" y="174">6</text>
<text x="326" y="174">40</text>
<text x="55" y="186">60</text>
<text x="326" y="181">20</text>
<text x="44" y="192">9</text>
<text x="55" y="192">40</text>
<text x="326" y="187">60</text>
<text x="55" y="198">20</text>
<text x="314" y="193">5</text>
<text x="326" y="193">40</text>
<text x="55" y="204">60</text>
<text x="326" y="199">20</text>
<text x="44" y="210">8</text>
<text x="55" y="210">40</text>
<text x="326" y="205">60</text>
<text x="314" y="211">4</text>
<text x="326" y="211">40</text>
<text x="55" y="216">20</text>
<text x="326" y="217">20</text>
<text x="519" y="216" transform="rotate(-16 519 216)">В</text>
<text x="55" y="222">60</text>
<text x="326" y="223">60</text>
<text x="44" y="228">7</text>
<text x="55" y="228">40</text>
<text x="314" y="229">3</text>
<text x="326" y="229">40</text>
<text x="390" y="229" transform="rotate(-41 390 229)">с</text>
<text x="468" y="229" transform="rotate(-16 468 229)">В</text>
<text x="55" y="234">20</text>
<text x="326" y="235">20</text>
<text x="55" y="240">60</text>
<text x="326" y="241">60</text>
<text x="415" y="241" transform="rotate(-16 415 241)">В</text>
<text x="44" y="246">6</text>
<text x="55" y="246">40</text>
<text x="314" y="247">2</text>
<text x="326" y="247">40</text>
<text x="55" y="253">20</text>
<text x="326" y="253">20</text>
<text x="364" y="253" transform="rotate(-16 364 253)">В</text>
<text x="55" y="259">60</text>
<text x="326" y="259">60</text>
<text x="44" y="265">5</text>
<text x="55" y="265">40</text>
<text x="314" y="266">1</text>
<text x="326" y="266">40</text>
<text x="55" y="271">20</text>
<text x="326" y="272">20</text>
<text x="55" y="277">60</text>
<text x="44" y="283">4</text>
<text x="55" y="283">40</text>
<text x="55" y="289">20</text>
<text x="55" y="295">60</text>
<text x="44" y="301">3</text>
<text x="55" y="301">40</text>
<text x="55" y="307">20</text>
<text x="55" y="313">60</text>
<text x="44" y="319">2</text>
<text x="55" y="319">40</text>
<text x="55" y="325">20</text>
<text x="55" y="331">60</text>
<text x="44" y="338">1</text>
<text x="55" y="338">40</text>
<text x="55" y="344">20</text>
<text x="355" y="381">Оформление закрытия перегона</text>
<text x="55" y="393">60</text>
<text x="355" y="395">Зарядка и разрядка машины СЧ</text>
<text x="44" y="399">10</text>
<text x="55" y="399">40</text>
<text x="133" y="400" transform="rotate(2 133 400)">ПШ</text>
<text x="55" y="405">20</text>
<text x="55" y="411">60</text>
<text x="237" y="409" transform="rotate(2 237 409)">ПШ</text>
<text x="355" y="410">Подготовка места для машины СЧ</text>
<text x="44" y="417">9</text>
<text x="55" y="417">40</text>
<text x="55" y="423">20</text>
<text x="355" y="424">Очистка щебеночного балласта</text>
<text x="55" y="429">60</text>
<text x="44" y="435">8</text>
<text x="55" y="435">40</text>
<text x="355" y="437">Поправка шпал по меткам</text>
<text x="55" y="441">20</text>
<text x="55" y="447">60</text>
<text x="355" y="447">Выгрузка балласта из хоппер-дозатров</text>
<text x="44" y="453">7</text>
<text x="55" y="453">40</text>
<text x="55" y="459">20</text>
<text x="355" y="458">Выправка и рихтовка пути со сплошнгой подбивкой шпал</text>
<text x="55" y="466">60</text>
<text x="44" y="472">6</text>
<text x="55" y="472">40</text>
<text x="355" y="468">Стабилизация балластной призмы стабилизатором</text>
<text x="55" y="478">20</text>
<text x="355" y="479">Оправка балластной призмы планировщиком</text>
<text x="55" y="484">60</text>
<text x="44" y="490">5</text>
<text x="55" y="490">40</text>
<text x="189" y="486" transform="rotate(-30 189 486)">МСШУ</text>
<text x="355" y="490">Погрузка дефектных шпал на платформу мотовозом МПТ</text>
<text x="55" y="496">20</text>
<text x="329" y="497" transform="rotate(-3 329 497)">В</text>
<text x="55" y="502">60</text>
<text x="355" y="500">Выгрузка конейнеров со скреплениями мотовозом МПТ</text>
<text x="44" y="508">4</text>
<text x="55" y="508">40</text>
<text x="338" y="509" transform="rotate(-3 338 509)">ВШ</text>
<text x="55" y="514">20</text>
<text x="216" y="515" transform="rotate(-19 216 515)">ВШ</text>
<text x="355" y="511">Выгрузка дефектных шпал на платформу мотовозом МПТ</text>
<text x="55" y="520">60</text>
<text x="326" y="520" transform="rotate(-2 326 520)">МСШУ</text>
<text x="44" y="526">3</text>
<text x="55" y="526">40</text>
<text x="355" y="526">Замена денфектных шпал машиной МСШУ</text>
<text x="55" y="532">20</text>
<text x="55" y="538">60</text>
<text x="339" y="535" transform="rotate(-3 339 535)">ПШ</text>
<text x="355" y="537">Замена денфектных шпал машиной МСШУ</text>
<text x="44" y="545">2</text>
<text x="55" y="545">40</text>
<text x="55" y="551">20</text>
<text x="331" y="548">С</text>
<text x="355" y="547">Смена дефектных скреплений</text>
<text x="55" y="557">60</text>
<text x="44" y="563">1</text>
<text x="55" y="563">40</text>
<text x="55" y="569">20</text>
<text x="574" y="811">1:100</text>
</g>
<g font-size="5.4">
<text x="13" y="590" transform="rotate(-90 13 590)">Перв. примен.</text>
<text x="13" y="647" transform="rotate(-90 13 647)">Справ. №</text>
<text x="13" y="720" transform="rotate(-90 13 720)">Подп. и дата</text>
<text x="13" y="749" transform="rotate(-90 13 749)">Инв. № дубл.</text>
<text x="13" y="775" transform="rotate(-90 13 775)">Взам. инв. №</text>
<text x="543" y="801">Лит.</text>
<text x="557" y="801">Масса</text>
<text x="572" y="801">Масштаб</text>
<text x="13" y="805" transform="rotate(-90 13 805)">Подп. и дата</text>
<text x="426" y="806">№ докум.</text>
<text x="448" y="806">Подп.</text>
<text x="405" y="811">Разраб.</text>
<text x="405" y="816">Пров.</text>
<text x="422" y="811">Русалева М.А.</text>
<text x="422" y="816">Лиханова О.В.</text>
<text x="405" y="821">Т.контр.</text>
<text x="541" y="821">Лист</text>
<text x="555" y="821">1</text>
<text x="562" y="821">Листов</text>
<text x="582" y="821">3</text>
<text x="405" y="831">Н.контр.</text>
<text x="422" y="831">Ярущина М.И.</text>
<text x="13" y="834" transform="rotate(-90 13 834)">Инв. № подл.</text>
<text x="405" y="836">Утв.</text>
<text x="422" y="836">Каменских О.П.</text>
<text x="480" y="841">Копировал</text>
<text x="550" y="841">Формат</text>
<text x="570" y="841">A1</text>
</g>
<g font-size="5.3">
<text x="405" y="806">Изм.</text>
<text x="412" y="806">Лист</text>
<text x="460" y="806">Дата</text>
</g>
</svg>
